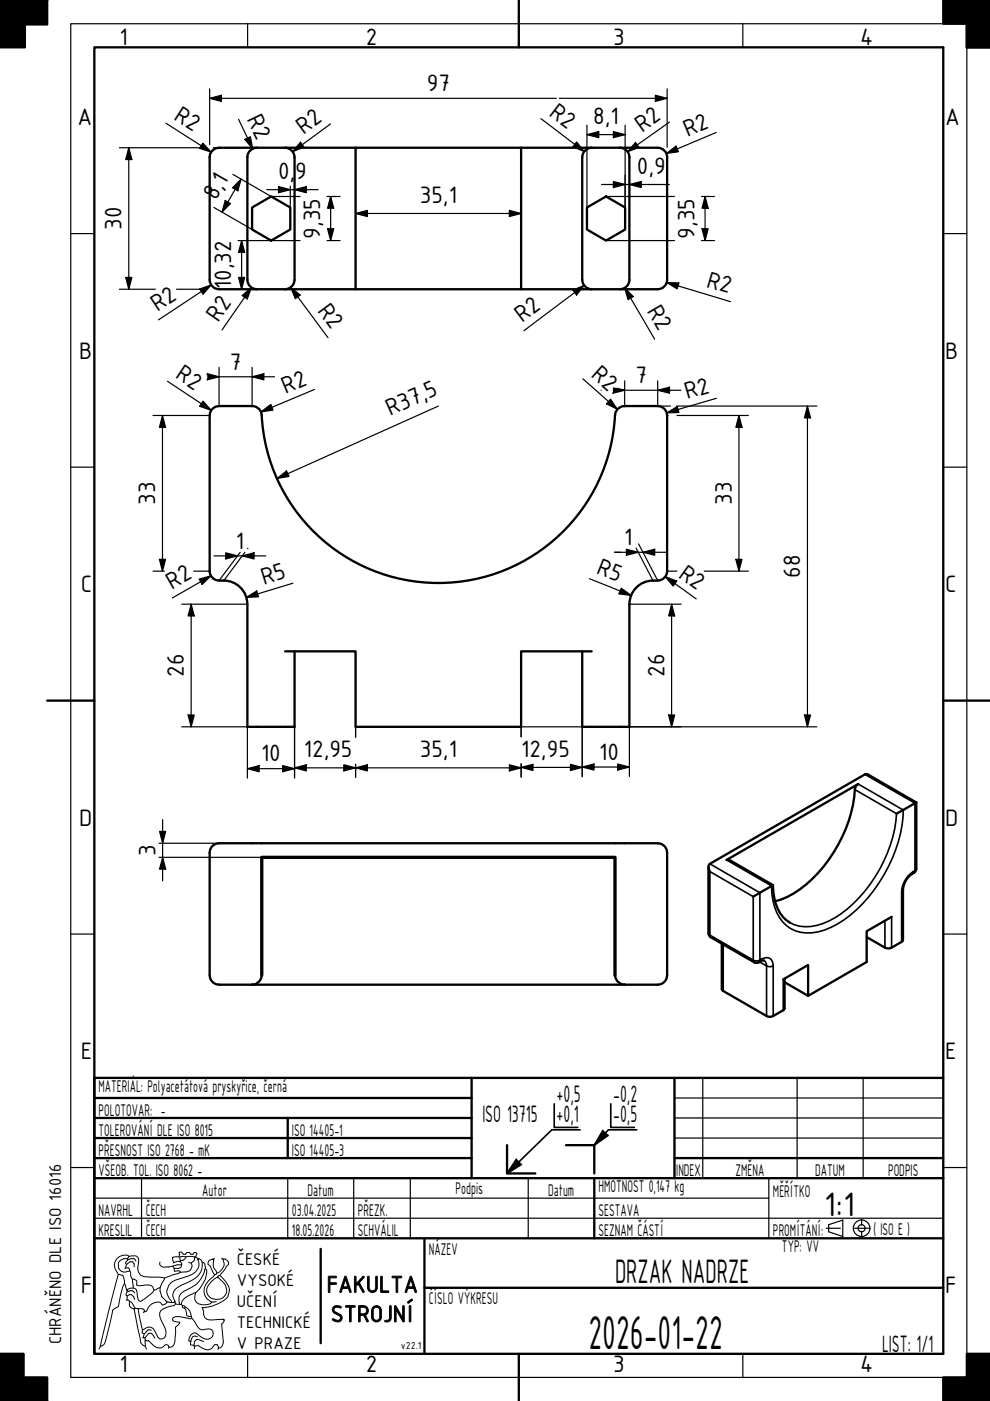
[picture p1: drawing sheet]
<svg xmlns="http://www.w3.org/2000/svg" width="210mm" height="297mm" viewBox="0 0 210 297" stroke-linecap="round" stroke-linejoin="round" font-family="sans-serif">
<!-- layer: Viditelna silna -->
<g fill="none" stroke="#000" stroke-width=".49">
<path d="M0 0h10zM5.3 0v10h-5.3v-10v5.2h10v-5.2M205 5v5h5h-5v-10h5h-10v5h10M54.4 31.3a1.99 1.99 0 0 0-1.9 2v26a1.99 1.99 0 0 0 1.9 2M54.5 31.3h-7a2.35 2.35 0 0 0-3 1.5l-.1 26.5a2.02 2.02 0 0 0 2.1 2h8M54.5 31.3h20.9M60.4 31.3a2.02 2.02 0 0 1 2.1 2l-.1 26a1.99 1.99 0 0 1-2 2M110.5 31.3h20.9M125.5 31.3a2.02 2.02 0 0 0-2.1 2l.1 26a1.99 1.99 0 0 0 2 2M131.4 31.3h7a2.35 2.35 0 0 1 3 1.5v26.5a2.02 2.02 0 0 1-2 2h-8M131.5 31.3a1.99 1.99 0 0 1 1.9 2v26a1.99 1.99 0 0 1-1.9 2M53.5 44l4-2.3 4 2.3v4.7l-4 2.3-4-2.3z"/>
<path d="M124.4 44l4.1-2.3 4 2.3v4.7l-4 2.3-4.1-2.3zM54.5 61.3h6M60.5 61.3h14.9v-30h35.1v30h14.9M75.4 61.3h35.1M125.4 61.3h6M44.4 121.1a1.99 1.99 0 0 0 2 2 5.2 5.2 0 0 1 6 5M44.4 121.1v-33a2 2 0 0 1 2.1-2h7a2.04 2.04 0 0 1 2 1.9 37.5 37.5 0 0 0 37.4 35.6 37.5 37.5 0 0 0 37.5-35.6 2 2 0 0 1 2-1.9h7a2 2 0 0 1 2 2v33M52.5 128.1v26h10v-16M60.5 138.1h14.9v16h35.1v-16h14.9M141.4 121.1a1.99 1.99 0 0 1-1.9 2 5.2 5.2 0 0 0-6 5l-.1 26h-10v-16M44.8 179.6l1-.7 .7-.1h92.9a2 2 0 0 1 2 2v26a2 2 0 0 1-2 2h-92.9a2 2 0 0 1-2.1-2v-26zM191.5 171.7l-1.4 .8"/>
<path d="M191.5 171.7h.1M194.3 170.1v14.1l-.3 .7a4.6 4.6 0 0 0-2.5 3.8v10.6l-.3 .4-2.2 1.2a1.52 1.52 0 0 1-1.4 0l-3.8-2.2M194.3 170.1l-10.2-5.9-.5-.1-33.1 19.1a1.16 1.16 0 0 0 0 1.6M194.3 170.1l-2.8 1.6M150.2 183.8v14.1l.2 .5 .3 .3 9.2 5.3 .8 .1 .9-.4 .4-.1M163.9 187.7l-9.3-5.4h-.5l27.9-16.1-.3 .2a3.1 3.1 0 0 0-.6 2.6 29.9 29.9 0 0 1-12.8 20.4l-1.4 .8-2.6 .9M163.9 187.7l-4.2 2.4M163.9 187.7a9.8 9.8 0 0 0 2.8 7.4l.8 .5M189 194.4l-5.2 3v6.6l-12.5 7.1-4.9-2.8M55.5 206.8a2.08 2.08 0 0 1-2.1 2M130.4 206.8a2.08 2.08 0 0 0 2.1 2M153 200.1l.1 9.8 9.4 5.5a1.52 1.52 0 0 0 1.4 0l2.2-1.2 .3-.4v-6.3"/>
<path d="M166.1 207.6l5.2-3v6.5M20 237h80M20 232.8h80M61 237v8.5M100 228.5v21.3M20 245.5h80M20 241.3h80M107.5 242.8v6h6M120 242.8h6v6M143 245.5h57M0 292h10v5h-10zM0 287h5v10h-5"/>
<path d="M210 287h-5v5h-5v5h10"/>
</g>
<g fill="none" stroke="#000" stroke-width=".35">
<path d="M181.2 167.4l8.9 5.1a29.6 29.6 0 0 1-13 22.1 10.6 10.6 0 0 1-8.7 1.5l-.9-.5M182 166.2l9.5 5.5a30.9 30.9 0 0 1-14 24.2 9.9 9.9 0 0 1-9.8 1 9 9 0 0 1-4-7.5l-.1-1.5M183.4 164.2l10.6 6.1v14.3l-.4 .2M150.2 197.9l.5 .8M150.5 183.2l10.6 6.1v14.3l.4-.2M150.5 184.8l9.2 5.3v13.5l-9.2-5.3zM154.1 182.3l9.5 5.5M187.6 195.2v5.7M189 194.4v6.5M191.2 189.1v10.6M191.5 188.7l-.3 .4M193.6 184.8a5.4 5.4 0 0 0-2.4 4.3"/>
<path d="M193.6 184.8l-.2 .4M194.3 184.2l-.5 .8M153.3 200.2v9.9M159.9 204l-.2-.4a1.52 1.52 0 0 0 1.4 0l-.2 .4M161.1 203.9l1.4 .9v10.6M161.5 203.4a1.51 1.51 0 0 1 1.7-.2 1.51 1.51 0 0 1 .7 1.6M161.5 203.4l-.2 .4M162 203.6l.5 .7v.5a1.52 1.52 0 0 0 1.4 0M163.9 204.8v10.6M166.1 207.6v6.6M117.5 234v5h5M123 239.5h-6l-9.5 9.3"/>
<path d="M127.8 239.7l-1.8 3.1M129.5 234v5h5M135 239.5h-6l-3 3.3 2.9-2.1M109.5 245.8l-2 3 3.1-1.9"/>
</g>
<g fill="#000">
<path d="M0 -.1h5.3v10.1h-5.3z" fill-rule="evenodd"/>
<path d="M0 -.1h10v5.3h-10z" fill-rule="evenodd"/>
<path d="M200 0h10v10h-5v-5h-5z" fill-rule="evenodd"/>
<path d="M0 287h5v10h-5z" fill-rule="evenodd"/>
<path d="M0 292h10v5h-10z" fill-rule="evenodd"/>
<path d="M200 292h5v-5h5v10h-10z" fill-rule="evenodd"/>
</g>
<!-- layer: Viditelna tenka -->
<path d="M109.5 245.8l1.1 1.1-3.1 1.9zM127.8 239.7l1.1 1-2.9 2.1z" fill="#000"/>
<g fill="none" stroke="#000" stroke-width=".25">
<path d="M15 5h190v287h-190zM52.5 5v5M157.5 5v5M15 49.5h5M200 49.5h5M15 99h5M200 99h5M15 198h5M200 198h5M127.8 239.7l1.1 1M149 228.5v21.3M169 228.5v21.3"/>
<path d="M183 228.5v21.3M15 247.5h5M20 254h143M87 249.8v12.7M109.5 245.8l1.1 1.1M200 247.5h5M52.5 287v5M157.5 287v5"/>
</g>
<!-- layer: Ramecek -->
<path d="M20 10h180v277h-180zM110 0v10M10 148.5h10M200 148.5h10M110 287v10" fill="none" stroke="#000" stroke-width=".49"/>
<path d="M55.5 206.8v-25h74.9v25" fill="none" stroke="#000" stroke-width=".7"/>
<!-- layer: LEV CVUT -->
<g fill="none" stroke="#000" stroke-width=".21">
<path d="M25.1 270.2l-2 7.7-1.8 7.6a1.38 1.38 0 0 0 1.1-1.3l1.5-6.4 1.2-.8 .2-1.1a7.8 7.8 0 0 1 1.1-3.7M26.4 272.2l.5 1.3M26.6 268.8l-.1 .2M26.9 268.1l.7-.6h.5l.3 .5v.6M27 273.7l.1 .1M27 273.7v.1h.1M27 273.8l-.3 .7 .1 .2 .2 .1 .4-.3h.5l.5 .5 .1 .5M27 274.8v.8l-.2 .1M27 275.6h.3l.1 .3 .5 .2 .7 1.3 .7 .1M27.1 267.1l.7-.2h.6l.4 .5M27.1 267.1v-.2a1.5 1.5 0 0 0-2 1.6 1.5 1.5 0 0 0 2.4 1l-.3-.7h-.6M27.1 267.1l-.5 .7 .3 .3-.3 .7"/>
<path d="M27.1 273.8l1-.1 .4 .4M27.3 266.4l-.2 .5M27.4 275.9a1.19 1.19 0 0 0 1 1.7l.2-.2M27.5 269.5l.3 1.3 .3 .4M28.1 271.2h.3l.5 .3 .2 .3-.2 .6 .6 .2a4.9 4.9 0 0 1 2.6 0l.5 1 1.3-.6M28.1 271.2l.2 1.9h-.7l-.7 .4 .1 .2M28.3 273.1l.6 .4 .4 2.1a.52 .52 0 0 0 .9 .1l2.1-1.6 .3-.5M28.4 277.6l1.4 6.6a1.15 1.15 0 0 0 1 1.2l.3 .6M29.3 277.5h.9l.4 .3v.3M30.6 278.1l-.2 .2M33.9 273a2.75 2.75 0 0 0 1.4 2.9l.1 .2M33.9 267.6l-.1 .3a.79 .79 0 0 0 .8 .8 7 7 0 0 0 3-.5h.9"/>
<path d="M34.9 271l-1 2M35.4 276.1l-.4 .4-.6 .2-.3-.5a2.43 2.43 0 0 0-3 1.8l-.5 .1M36.4 276.2h.5M36.6 268.4l.3 .5M36.8 267.7l.9-.3 .5 .1 .3 .3v.4M36.8 267.7l-.1 .1M36.9 276.2h.3v.2l.8 .1M37.1 276v.1M37.2 276.4l-.3 .4a5.8 5.8 0 0 0-2.8 1 2.01 2.01 0 0 0 .1 2.2 4.3 4.3 0 0 1 .9 3.2l-.3 .5-.5 .2-.5-.1-.3-.3a3.3 3.3 0 0 0-1.6-2.1h-.6l-1.1 .5-.9-4.4M38 276.5h.4M38.2 267.2l-.1-.7 .7-.1 2.5 .1-.1 .7-.6 .6M38.2 269.7l-3.3 1.3-4.1-.3a1.62 1.62 0 0 1-1.6-1.7l.2-1.4-.1-1a1.61 1.61 0 0 0-2-.2l-.1-.1a2.16 2.16 0 0 0-2.3 .5 2.16 2.16 0 0 0-.4 2.3l.6 1.1 .9 .2 .4 1.2v.6"/>
<path d="M38.2 267.2v.3M38.4 276.5l.3 .3M38.5 268.2l-.2 .5-.4 .2h-1l.1 .7 1-.2 .2 .3M38.7 276.8l.4 .1a2.62 2.62 0 0 1 1.5 2.2l-1-.1-.1-.3a1.3 1.3 0 0 0-.8-1.5zM39.3 277.1l-.1 .3M39.4 266.5l-.1 .4-.5 .3h-.6M40 267.7l.6 .1a1.29 1.29 0 0 1-1 1.9h-1.4M40.6 279.1l.1 .4 .3 .3a5.3 5.3 0 0 0 1.6 2.1h.6a1.52 1.52 0 0 1 1.9 .4 1.34 1.34 0 0 1-.6 1.5 1.34 1.34 0 0 1-1.6-.2l-1.4-1a1.55 1.55 0 0 0-1.5 1.7l.5 .1 .3-1 .5-.2 .6 .2M40.7 279.5l-.5 .1a4.9 4.9 0 0 0-3.4-.2l-.2 .3v.3l1.5 .4-.3 .5-.6 .5-.1 2.2a2.38 2.38 0 0 1-.6 2l-.7 .1a.56 .56 0 0 0-.7-.6 1.66 1.66 0 0 1-2.8-.1l-.8-.7h-.7v-.7h-.6M41.3 266.5h.2M41.5 274.1l-.6 .2a3.2 3.2 0 0 0-2.5 2.2M41.5 266.5l.3-.8-.3-.1-.3-.1-.3 .4h-.4l-.3-.4h-.6l-.2 .4h-.5l-.4-.4h-.3h-.2v1l-1.4 .1 .2 1.1"/>
<path d="M41.5 274.1a1.62 1.62 0 0 0 1.3 2.5h.8a1.11 1.11 0 0 0 1.2-.5M41.5 266.5l.5 .4M42 267a2.32 2.32 0 0 1-1.3 3.2l-3.6 1.2a2.52 2.52 0 0 0-.8 4.4l.1 .4-1-.1M42.1 266.9h-.1v.1M42.1 266.9l.5 .2 .3 .5 .4 .2 .2 1.2M42.1 266.9l-.1 .1M42.8 277.2l.2 .1M42.9 267.6a3.5 3.5 0 0 1-1.9 3.7l-1.2 .6a4.3 4.3 0 0 0-3 2.1 2.11 2.11 0 0 0 .3 2l-.2 .2M43 277.3l.2 .7a1.43 1.43 0 0 0 1.6 1.9l2.6-.2 .1 .2-.1-.2M43.5 269a.73 .73 0 0 1 .3 .9 7.5 7.5 0 0 1-2.3 4.2M43.5 269l-.1 .2a5.2 5.2 0 0 1-3.1 3.9 2.68 2.68 0 0 0-2.3 2.8v.6M44.2 267.4l.9-.5 .2 .3a2.16 2.16 0 0 0 .6 2.4l.1 .3-.5 .4-.9-1.9-.5-.3z"/>
<path d="M45.3 266.9v.1M45.5 266.9h-.4M45.5 270.3l-.3 .4a3.4 3.4 0 0 0-1.6 4.2l.4 .5 .8 .7M45.9 276l-1.1 .1M46.6 270.4a5.3 5.3 0 0 1 2.1 3.3 3.1 3.1 0 0 1-2.3 2.7 9.3 9.3 0 0 1-3.4 .9M47 266.8l.3 .1M47.3 266.9h.4l.3 .2a.75 .75 0 0 1 .2 1.2l-.3 .2-.3 .8-1.5 1.5a3.9 3.9 0 0 0-2.3 3 2.15 2.15 0 0 0 3.4 1.4 2.15 2.15 0 0 0-.2-3.6l-.9-.8M47.3 266.9a2.09 2.09 0 0 1-1.3 3M47.5 279.9l-.1 .5-.4 .3 .4 3.8a1.22 1.22 0 0 1-1.1 1.3l-.2-.7h-.6l-.7 .8-.7 .3-1.1-.3-.9-.6-.9 .1M21.3 285.5l-.3 .5M30.2 281.9l-.1 .7 .5 .2 .8-.9 .7 .1M30.6 282.8l-.2 .8"/>
<path d="M30.8 283.6l.7-.9h.5l.8 1M30.8 284.1l.2 .2M30.8 284.3v1.1M35.8 285.7l-.1 .1M40.5 284.4l-.1 .7 .7 .1M41.1 285.2l.1 .2M41.2 285.4v.5M43.2 284.5l-1.5-.5-.5 .5-.1 .7M46.3 285.8l-.2 .2"/>
</g>
<!-- layer: Osa -->
<path d="M182.7 258.5v1.3M175.2 260.4h3M181.2 260.4h3M182.7 261.1v1.2" fill="none" stroke="#000" stroke-width=".25"/>
<!-- layer: Viditelna silna -->
<g fill="none" stroke="#000" stroke-width=".25">
<path d="M143 237h57M143 232.8h57M143 241.3h57M178.7 258.7v3.5l-3-1v-1.5"/>
<circle cx="182.7" cy="260.4" r="1.75"/>
<circle cx="182.7" cy="260.4" r=".75"/>
</g>
<path d="M20 258.3h180M30 249.8v12.7M61 249.8v12.7M75 249.8v12.7M112 249.8v12.7M163 249.8v12.7M178.7 258.7l-3 1" fill="none" stroke="#000" stroke-width=".25"/>
<!-- layer: LEV CVUT -->
<path d="M68 264.8v20" fill="none" stroke="#000" stroke-width=".49"/>
<path d="M143 228.5v21.3M200 228.5h-180v58.5M20 249.8h180M126 249.8v12.7M20 262.5h180M90 273h110M90 262.5v24.5" fill="none" stroke="#000" stroke-width=".49"/>
<g fill="#000">
<path d="M27.3 31.3l.7 2.5h-1.3zM43 30.4l1.8 1.8-2.5-.7zM44.4 20.8l2.5-.6v1.3zM51.9 29.6l1.2-.6 .5 2.5zM63.7 30.1l.8 1.1-2.4 .9zM62.5 40.2l2.4-.6v1.3zM122.3 30.1l1.6 2-2.4-1zM124.4 28.5l2.6-.6v1.3zM130 27.9l2.5 .6-2.5 .7zM130 38.5l2.5 .6-2.5 .7zM134.7 30.2l.8 1.1-2.4 .9zM133.4 39.1l2.6-.6v1.3z"/>
<path d="M139 20.2l2.4 .6-2.4 .7zM141.3 32.5l2-1.5 .5 1.2zM26.7 58.8h1.3l-.7 2.5zM47.8 42.5l1.1 .7-1.8 1.8zM51.1 38l-.7 2.5-1.1-.7zM50.6 58.8h1.3l-.7 2.5zM51.2 51l.7 2.5h-1.3zM59.1 39.6l2.4 .6-2.4 .7zM69.5 48.5h1.3l-.7 2.5zM70.1 41.7l.7 2.5h-1.3zM75.4 45.3l2.5-.7v1.3zM108 44.6l2.5 .7-2.5 .6z"/>
<path d="M141.4 59.9l2.5 .1-.3 1.2zM148.8 48.5h1.3l-.6 2.5zM149.5 41.7l.6 2.5h-1.3zM42.3 61.3l2.5-.9-1.7 2zM51.3 62.7l2-1.7-.9 2.4zM53.5 79.9l2.4-.7v1.3zM61.6 60.9l2 1.6-1 .8zM121.5 61.5l2.3-1-1.6 2zM132.5 61.1l1.8 1.8-1.1 .6zM34.4 88.1l.7 2.5h-1.3zM43.1 85.1l1.7 1.9-2.5-.9zM43.9 79.2l2.6 .7-2.6 .6z"/>
<path d="M55.3 87.3l2.1-1.5 .5 1.1zM58.7 101.4l2.1-1.6 .5 1.2zM129.4 84.6l1.5 2.2-2.3-1.2zM130 82.1l2.4 .6-2.4 .7zM139.4 82.7l2.6-.6v1.3zM141.4 87.5l2.2-1.3 .4 1.3zM156.7 88.1l.6 2.5h-1.3zM171.2 86.1l.6 2.5h-1.2zM33.8 118.6h1.3l-.7 2.5zM47.9 117.2l2.5 .7-2.5 .6zM51.4 117.9l2.5-.7v1.3zM132.8 116.4l2.5 .7-2.5 .6z"/>
<path d="M136.3 117.1l2.5-.7v1.3zM156 118.6h1.3l-.6 2.5zM40.5 128.1l.7 2.5h-1.3zM42.2 122.8l2.5-.7-1.8 1.8zM52.2 126.7l2.2-1.4 .4 1.2zM131.7 124.7l2.1 1.5-2.6-.3zM142.4 128.1l.6 2.5h-1.2zM141.1 122.3l2.4 .9-.8 1.1zM39.9 151.6h1.3l-.7 2.5zM141.8 151.6h1.2l-.6 2.5zM170.6 151.6h1.2l-.6 2.5zM33.8 176.3h1.3l-.6 2.5z"/>
<path d="M52.5 163l2.4-.7v1.3zM59.9 162.3l2.6 .7-2.6 .6zM62.5 162.8l2.4-.7v1.4zM72.9 162.1l2.5 .7-2.5 .7zM75.4 162.8l2.5-.7v1.4zM108 162.1l2.5 .7-2.5 .7zM110.5 162.7l2.5-.6v1.3zM121 162.1l2.4 .6-2.4 .7zM123.4 162.6l2.6-.6v1.3zM131 162l2.4 .6-2.4 .7zM34.5 181.8l.6 2.5h-1.3z"/>
</g>
<g fill="none" stroke="#000" stroke-width=".25">
<path d="M44.4 18.8v11.9M141.4 18.8v6.4M25.3 31.3h17.2M27.3 31.3l.7 2.5h-1.3zM27.3 31.3v30M35.2 26.1l9.6 6.1M43 30.4l1.8 1.8-2.5-.7zM44.4 20.8l2.5-.6v1.3zM44.4 20.8h73.6M44.4 32.6v.7M45.2 31.3h7M49.4 37l8.1 4.7h6.1"/>
<path d="M50.6 25.3l3 6.2M51.1 38l-.7 2.5-1.1-.7zM51.1 38l-4 7M51.9 29.6l1.2-.6 .5 2.5zM53.8 31.3h.7M59.1 39.6l2.4 .6-2.4 .7zM61.5 39.5v4.5M63.7 30.1l.8 1.1-2.4 .9zM70.1 26.3l-8 5.8M114.7 25.2l9.2 6.9M118.6 20.8h22.8M122.3 30.1l1.6 2-2.4-1z"/>
<path d="M124.4 28.5l2.6-.6v1.3zM124.4 28.5h8.1M124.4 26.5v17.5M127.5 39.1h14.4M130 27.9l2.5 .6-2.5 .7zM130 38.5l2.5 .6-2.5 .7zM132.5 26.5v4.6M132.5 31.2v12.8M133.4 39.1l2.6-.6v1.3zM134.7 30.2l.8 1.1-2.4 .9zM139 20.2l2.4 .6-2.4 .7zM141.3 32.5l2-1.5 .5 1.2z"/>
<path d="M141.4 25.3v5.9M141.9 25.9l-8.8 6.3M151.9 28.1l-10.6 4.4M26.7 58.8h1.3l-.7 2.5zM45.3 44l8.2 4.7M47.8 42.5l1.1 .7-1.8 1.8zM50.5 51h13.1M50.6 58.8h1.3l-.7 2.5zM51.2 51l.7 2.5h-1.3zM51.2 51v10.3M56.5 40.2h11M62.5 40.2l2.4-.6v1.3z"/>
<path d="M69.3 51h2.8M69.3 41.7h2.8M69.5 48.5h1.3l-.7 2.5zM70.1 41.7l.7 2.5h-1.3zM70.1 41.7v9.3M75.4 45.3l2.5-.7v1.3zM75.4 45.3h35.1M108 44.6l2.5 .7-2.5 .6zM128.5 51h14.5M128.5 41.7h14.5M141.4 59.9l2.5 .1-.3 1.2zM141.4 59.9l13.5 4.1"/>
<path d="M148.7 51h2.8M148.7 41.7h2.8M148.8 48.5h1.3l-.6 2.5zM149.5 41.7l.6 2.5h-1.3zM149.5 41.7v9.3M25.3 61.3h7.6M37.4 61.3h5.1M43.9 79.5v-.3l2.6 .7-2.6 .6v-.1M44.3 79.9h13.9M44.7 60.4l-2.4 .9 .8 1.1 1.6-1.9-11.1 7.3M46.5 77.9v8.2M50.5 61.3h1.2"/>
<path d="M51.3 62.7l2-1.7-.9 2.4zM53.3 61l-6.2 8.9M53.5 79.9l2.4-.7v1.3zM53.5 77.9v8.2M53.6 61.3h.9M61.6 60.9l2 1.6-1 .8zM61.6 60.9l7.9 10.7M121.5 61.5l2.3-1-1.6 2zM123.8 60.5l-12.7 9.6M132.5 61.1l1.8 1.8-1.1 .6zM132.5 61.1l6.3 10.8M32.4 88.1h12"/>
<path d="M34.4 88.1l.7 2.5h-1.3zM34.4 88.1v33M35.5 80.8l9.3 6.2M43.1 85.1l1.7 1.9-2.5-.9zM55.3 87.3l2.1-1.5 .5 1.1zM66.7 82.6l-11.4 4.7M92.9 86.1l-34.2 15.3M123.6 80.3l7.3 6.5M127.4 82.7h.1M129.4 84.6l1.5 2.2-2.3-1.2zM130.8 82.3l1.6 .4h-1.9M132.4 80.7v5.4"/>
<path d="M139.4 82.7l2.6-.6v1.3zM139.4 80.7v5.4h2.8M141.4 87.5l2.2-1.3 .4 1.3zM141.4 88.1h.2M143.4 86.1h29.8M143.5 88.1h15.2M144.4 82.7h-12l-2.4 .6M151.9 84.4l-10.5 3.1M156.7 88.1l.6 2.5h-1.3zM156.7 88.1v33M171.2 86.1l.6 2.5h-1.2zM171.2 86.1v68"/>
<path d="M33.8 118.6h1.3l-.7 2.5zM45.4 117.9h11M47.9 117.2l2.5 .7-2.5 .6zM50.9 117.1l-4.4 6M51.4 117.9l2.5-.7v1.3zM51.9 117.1l-4.4 6M52.6 116.3h-.1M58.7 101.4l2.1-1.6 .5 1.2zM130.3 117.1h11M132.8 116.4l2.5 .7-2.5 .6zM134.9 116.2l3.5 6.9M135.4 115.3l4 7.8"/>
<path d="M136.3 117.1l2.5-.7v1.3zM156 118.6h1.3l-.6 2.5zM32.4 121.1h2.4M38.5 128.1h14M40.5 128.1l.7 2.5h-1.3zM40.5 128.1v26M41.1 121.1h3.3M42.2 122.8l2.5-.7-1.8 1.8zM44.7 122.1l-8.2 4.7M52.2 126.7l2.2-1.4 .4 1.2zM62.1 123.7l-9.9 3M125 122.7l8.8 3.5"/>
<path d="M131.7 124.7l2.1 1.5-2.6-.3zM133.4 128.1h11M141.1 122.3l2.4 .9-.8 1.1zM141.1 122.3l6.5 4.7M141.4 121.1h2.1M142.4 128.1l.6 2.5h-1.2zM142.4 128.1v26M149.3 121.1h9.4M38.5 154.1h14v10.9M39.9 151.6h1.3l-.7 2.5zM62.5 154.1v10.9M75.4 154.1v2.2"/>
<path d="M123.4 154.1v10.6M133.4 154.1v10.5M141.8 151.6h1.2l-.6 2.5zM170.6 151.6h1.2l-.6 2.5zM173.2 154.1h-62.7v2.1M33.7 178.8h21.8M33.8 176.3h1.3l-.6 2.5zM34.5 173.8v13M52.5 163l2.4-.7v1.3zM52.5 163h10M59.9 162.3l2.6 .7-2.6 .6zM62.5 162.8l2.4-.7v1.4z"/>
<path d="M62.5 162.8h48M72.9 162.1l2.5 .7-2.5 .7zM75.4 162.8l2.5-.7v1.4zM75.4 162v2.8M108 162.1l2.5 .7-2.5 .7zM110.5 162.7l2.5-.6v1.3zM110.5 162.7h12.9M110.5 161.9v2.9M121 162.1l2.4 .6-2.4 .7zM123.4 162.6l2.6-.6v1.3zM123.4 162.6h10M131 162l2.4 .6-2.4 .7z"/>
<path d="M33.7 181.8h21.8M34.5 181.8l.6 2.5h-1.3z"/>
</g>
<text font-size="10.9" x="124.7" y="286">2026-01-22</text>
<g font-size="7.7">
<text x="174.8" y="257.8">1:1</text>
<text x="130.4" y="272">DRZAK NADRZE</text>
</g>
<g font-size="5.4">
<text x="25.4" y="9.6">1</text>
<text x="77.5" y="9.6">2</text>
<text x="130" y="9.6">3</text>
<text x="182.4" y="9.6">4</text>
<text x="90.5" y="19.3">97</text>
<text x="16.4" y="26.5">A</text>
<text x="36.7" y="25.3" transform="rotate(33 36.7 25.3)">R2</text>
<text x="52.3" y="25.3" transform="rotate(64 52.3 25.3)">R2</text>
<text x="64.3" y="28.6" transform="rotate(-36 64.3 28.6)">R2</text>
<text x="116.2" y="24.4" transform="rotate(37 116.2 24.4)">R2</text>
<text x="125.8" y="26.3">8,1</text>
<text x="136.1" y="28.1" transform="rotate(-35 136.1 28.1)">R2</text>
<text x="145.7" y="29" transform="rotate(-23 145.7 29)">R2</text>
<text x="200.4" y="26.5">A</text>
<text x="58.9" y="38">0,</text>
<text x="62.6" y="38">9</text>
<text x="135" y="36.9">0,9</text>
<text x="45.8" y="42.7" transform="rotate(-60 45.8 42.7)">8,1</text>
<text x="89" y="43">35,1</text>
<text x="25.8" y="48.8" transform="rotate(-90 25.8 48.8)">30</text>
<text x="67.9" y="50.6" transform="rotate(-90 67.9 50.6)">9,35</text>
<text x="147.3" y="50.6" transform="rotate(-90 147.3 50.6)">9,35</text>
<text x="49" y="61.3" transform="rotate(-90 49 61.3)">10,32</text>
<text x="67.2" y="65.9" transform="rotate(53 67.2 65.9)">R2</text>
<text x="137.1" y="66" transform="rotate(60 137.1 66)">R2</text>
<text x="149.6" y="60.8" transform="rotate(17 149.6 60.8)">R2</text>
<text x="33.4" y="66.1" transform="rotate(-34 33.4 66.1)">R2</text>
<text x="46.3" y="68.4" transform="rotate(-55 46.3 68.4)">R2</text>
<text x="110.7" y="68.5" transform="rotate(-37 110.7 68.5)">R2</text>
<text x="16.8" y="76">B</text>
<text x="200.4" y="76">B</text>
<text x="37" y="80" transform="rotate(34 37 80)">R2</text>
<text x="48.7" y="78.4">7</text>
<text x="60.5" y="83.5" transform="rotate(-23 60.5 83.5)">R2</text>
<text x="125.1" y="79.7" transform="rotate(41 125.1 79.7)">R2</text>
<text x="134.7" y="81.2">7</text>
<text x="82.7" y="88.2" transform="rotate(-24 82.7 88.2)">R37,5</text>
<text x="145.7" y="84.7" transform="rotate(-16 145.7 84.7)">R2</text>
<text x="32.9" y="107" transform="rotate(-90 32.9 107)">33</text>
<text x="155.1" y="107" transform="rotate(-90 155.1 107)">33</text>
<text x="50" y="116.3">1</text>
<text x="132.3" y="115.6">1</text>
<text x="17.1" y="125.5">C</text>
<text x="36.4" y="125.1" transform="rotate(-30 36.4 125.1)">R2</text>
<text x="55.9" y="123.9" transform="rotate(-17 55.9 123.9)">R5</text>
<text x="126.3" y="121.6" transform="rotate(22 126.3 121.6)">R5</text>
<text x="143.6" y="122.2" transform="rotate(36 143.6 122.2)">R2</text>
<text x="169.7" y="122.5" transform="rotate(-90 169.7 122.5)">68</text>
<text x="200.4" y="125.5">C</text>
<text x="39" y="143.5" transform="rotate(-90 39 143.5)">26</text>
<text x="140.9" y="143.5" transform="rotate(-90 140.9 143.5)">26</text>
<text x="55.3" y="161.5">10</text>
<text x="64.4" y="160.6">12,95</text>
<text x="89" y="160.6">35,1</text>
<text x="110.5" y="160.5">12,95</text>
<text x="127" y="161.1">10</text>
<text x="16.8" y="175">D</text>
<text x="200.4" y="175">D</text>
<text x="33" y="181.5" transform="rotate(-90 33 181.5)">3</text>
<text x="17.1" y="224.5">E</text>
<text x="200.4" y="224.5">E</text>
<text x="118" y="233.6">+0,5</text>
<text x="130" y="233.6">-0,2</text>
<text x="102.3" y="237.8">ISO 13715</text>
<text x="118" y="237.8">+0,1</text>
<text x="130" y="237.8">-0,5</text>
<text x="17.1" y="274">F</text>
<text x="69.3" y="274">FAKULTA</text>
<text x="200.4" y="274">F</text>
<text x="70.1" y="280.3">STROJNÍ</text>
<text x="187" y="286.5">LIST: 1/1</text>
<text x="25.4" y="290.9">1</text>
<text x="77.5" y="290.9">2</text>
<text x="130" y="290.9">3</text>
<text x="182.4" y="290.9">4</text>
</g>
<g font-size="3.9">
<text x="20.9" y="231.5">MATERIÁL: Polyacetátová pryskyřice, černá</text>
<text x="20.9" y="236.5">POLOTOVAR: -</text>
<text x="20.9" y="245">PŘESNOST ISO 2768 - mK</text>
<text x="20.9" y="240.8">TOLEROVÁNÍ DLE ISO 8015</text>
<text x="61.9" y="245">ISO 14405-3</text>
<text x="61.9" y="240.8">ISO 14405-1</text>
<text x="20.9" y="249.3">VŠEOB. TOL. ISO 8062 -</text>
<text x="143.4" y="249.3">I</text>
<text x="143.8" y="249.3">NDEX</text>
<text x="155.9" y="249.3">ZMĚNA</text>
<text x="172.8" y="249.3">DATUM</text>
<text x="188.3" y="249.3">PODPIS</text>
<text x="20.9" y="257.8">NAVRHL</text>
<text x="30.9" y="257.8">ČECH</text>
<text x="42.9" y="253.5">Autor</text>
<text x="61.9" y="257.8">03.04.2025</text>
<text x="65.2" y="253.5">Datum</text>
<text x="75.9" y="257.8">PŘEZK.</text>
<text x="96.6" y="253.2">Podpis</text>
<text x="116.2" y="253.5">Datum</text>
<text x="126.9" y="252.8">HMOTNOST 0,147 kg</text>
<text x="126.9" y="257.8">SESTAVA</text>
<text x="163.9" y="253.8">MĚŘÍTKO</text>
<text x="20.9" y="262">KRESLIL</text>
<text x="30.9" y="262">ČECH</text>
<text x="61.9" y="262">18.05.2026</text>
<text x="75.9" y="262">SCHVÁLIL</text>
<text x="126.9" y="262">SEZNAM ČÁSTÍ</text>
<text x="163.9" y="262">PROMÍTÁNÍ:</text>
<text x="185.2" y="261.8">( ISO E )</text>
<text x="50.2" y="268.2">ČESKÉ</text>
<text x="90.9" y="266">NÁZEV</text>
<text x="165.8" y="265.5">TYP: VV</text>
<text x="50.2" y="272.7">VYSOKÉ</text>
<text x="50.2" y="277.1">UČENÍ</text>
<text x="50.2" y="281.6">TECHNICKÉ</text>
<text x="90.9" y="276.5">ČÍSLO VÝKRESU</text>
<text x="13" y="285" transform="rotate(-90 13 285)">CHRÁNĚNO DLE ISO 16016</text>
<text x="50.2" y="286">V PRAZE</text>
</g>
<text font-size="2.3" x="85" y="286">v22.1</text>
</svg>
